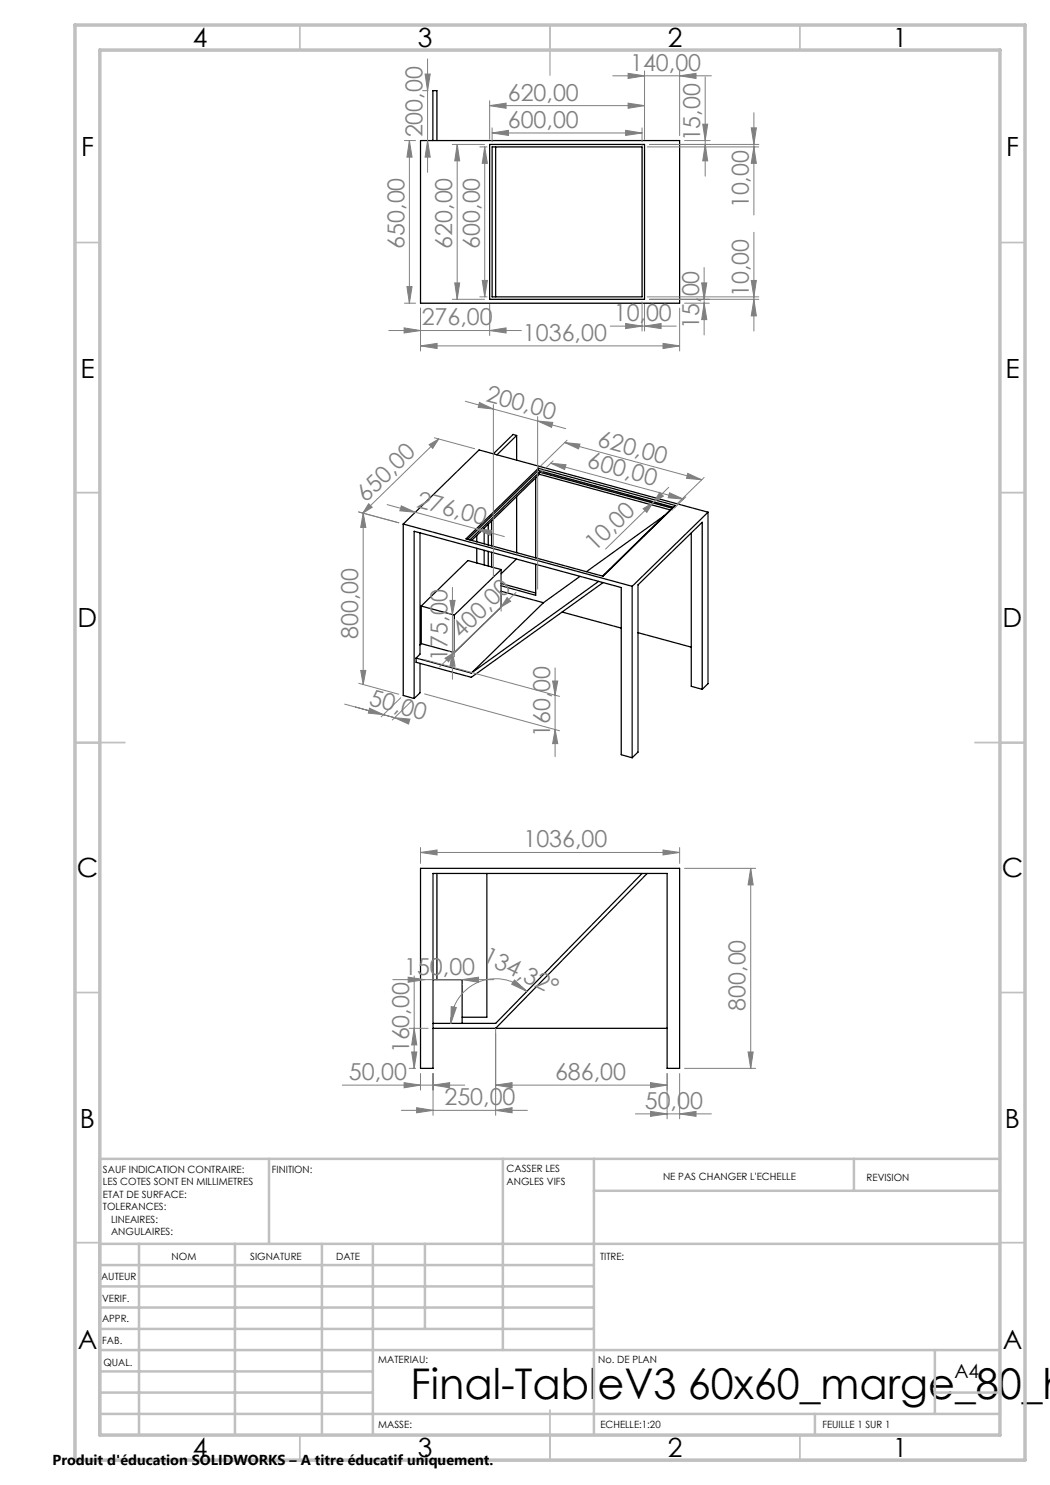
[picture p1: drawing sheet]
<svg xmlns="http://www.w3.org/2000/svg" width="210mm" height="297mm" viewBox="0 0 210 297" stroke-linecap="round" stroke-linejoin="round" font-family="sans-serif">
<g fill="none" stroke="#000" stroke-width=".25">
<path d="M84.1 28.1h51.8v32.5h-51.8zM86.6 28.1v-10h.8v10M97.9 28.9h31v31h-31zM98.4 29.4h30v30h-30zM99.1 29.4v30M103.3 87.1l-3.9 3.9M103.3 87.1v4.9M103.3 99.3v11.3M103.3 87.1l-.7-.2-3.9 3.9M107.1 95.6v16M107.7 94.1l27 7.4M107.7 94.1l-14.2 13.8"/>
<path d="M107.7 93.7v.4M107.9 94.4l26.5 7.2-13.9 13.6M107.9 94.4l-13.9 13.6M107.9 94.4v.5M107.9 94.9l-13.6 13.2M107.9 94.9l26.2 7.1M80.6 104.8l45.8 12.5M80.6 104.8v34.3l2.2 .6M84 106.6v24.2l-.8 .8M93.2 107.8l14.5-14.1 27.4 7.4-14.5 14.1zM95.4 107.1v1.3M95.4 109.7v2.9"/>
<path d="M96.8 105.6v3.2M96.8 110.1v2.9M97.6 104.8v4.2M97.6 110.3v2.9M98.3 104.2v5M98.3 110.5v2.9M100.2 113.9l-6.6-1.8-9.4 9.1M100.2 118.2l8.5 2.3M100.2 113.9v7.5l-9.3 9.1M100.2 113.9l-9.3 9.1M100.2 116.7l6.9 1.9M103.3 111.8l-3.1 3"/>
<path d="M107.1 112.9v6.2l-6.9-1.9M116 115.3l-7.3 5.2M119.7 116.3l-25.4 18.3M120.6 116.5l-26.3 19-11.1-3v-.9M126.4 117.3v34.2M132.9 103.1l-15.6 11.2M138.3 106.6v30.7l2.1 .6M141.6 102.4l-15.2 14.9M141.6 102.4v34.3l-1.2 1.2M141.6 102.4l-45.8-12.4-15.2 14.8M82.8 139.7v-33.4l41.4 11.2v33.5l2.2 .5M83.2 131.6l11.1 3"/>
<path d="M84 132.7v5.9l-1.2 1.1M84.2 128.7l-.2 .3M84.2 121.2v7.5M84.2 128.7l6.7 1.8M84.2 121.2l6.7 1.8M90.9 123v7.5M108.7 120.5l-14.4 14.1M112.4 122.4l11.8 3.2M127.6 126.5l10.7 2.9M140.4 137.9v-33.4l-12.8 12.5v33.4l-1.2 1.1M84.1 173.7h51.8v40h-2.5v-39h-46.8v39h-2.5zM87.4 174.7v21.2"/>
<path d="M97.4 174.7v28.7h-5M128.4 174.7l-29.3 30h-12.5M129.4 174.7l-30.3 31M86.6 195.9h5.8v8.8M86.6 205.7h46.8"/>
</g>
<g fill="none" stroke="#808080" stroke-width=".2">
<path d="M84.5 18.1h1.1M85 14.8h1l-.5 3.3zM85.5 11.8v22.7M122.6 15.2h19.7M125.6 14.7l3.3 .5-3.3 .5zM128.9 14.2v13.7M135.9 15.2l3.3-.5v1zM135.9 14.2v12.9M141 15.4v19.8M80.9 28.1h2.2M81.9 28.1l.5 3.3h-1zM81.9 28.1v32.5"/>
<path d="M85.5 28.1l.5 3.3h-1zM90.5 28.9h6.4M91.4 28.9l.5 3.3h-1zM91.4 28.9v31M96 29.4h1.4M96.9 29.4l.6 3.3h-1.1zM96.9 29.4v30M97.9 21.1l3.3-.5v1.1zM97.9 20.1v7.8M97.9 21.1h31M98.4 26.6l3.3-.5v1zM98.4 25.6v2.8"/>
<path d="M98.4 26.6h30M125.1 26.1l3.3 .5-3.3 .5zM125.6 20.6l3.3 .5-3.3 .6zM128.4 25.6v2.8M129.4 29.4h22.4M129.9 28.9h21.9M136.9 28.1h5.1M140.5 24.8h1l-.5 3.3zM141 28.9l.5 3.3h-1zM150.2 25.6h1.1l-.5 3.3zM150.8 29.4l.5 3.3h-1.1zM150.8 22.5v20.5"/>
<path d="M81.4 57.3h1l-.5 3.3zM90.5 59.9h6.4M90.9 56.6h1l-.5 3.3zM96 59.4h1.4M96.4 56.1h1.1l-.6 3.3zM129.4 59.4h22.4M129.9 59.9h21.9M140.3 56.6h1.1l-.6 3.3zM140.8 53.5v13.5M150.2 56.1h1.1l-.5 3.3zM150.8 59.9l.5 3.3h-1.1zM150.8 46.5v19.7"/>
<path d="M77.8 66.1h26.5M80.8 65.6l3.3 .5-3.3 .5zM80.9 60.6h2.2M84.1 69.2l3.3-.5v1zM84.1 61.6v8.6M84.1 69.2h51.8M97.9 66.1l3.3-.5v1zM97.9 60.9v6.2M122.1 65.2h13.2M125.1 64.7l3.3 .5-3.3 .5zM128.4 60.4v5.8M128.9 65.2l3.3-.5v1z"/>
<path d="M128.9 60.9v5.3M132.6 68.7l3.3 .5-3.3 .5zM135.9 61.6v8.6M136.9 60.6h5M140.8 60.6l.6 3.3h-1.1zM85.8 88.9l1.9-1.1-1.2 1.9zM86.9 87.6l8 2.1M87.7 87.8l-15.1 14.8M93.1 80.3l5.6 1.5M95.9 80.5l2.8 1.3-3.1-.3zM98.7 80.9v34.5M98.7 81.8l14.4 3.9"/>
<path d="M107.5 84.2l3.1 .3-.3 1zM107.5 83.3v34.5M110.1 92.6l3.1 .4-.3 .9zM110.1 92.6l26.6 7.2M110.6 92.2l-2.3 2.2M112.9 88.5l3.1 .3-.3 1zM112.9 88.5l27.4 7.5M113.4 88l-5.3 5.2M131.9 98.5l.8 .7-1.9 1.2zM133.7 97.5l-2.9 2.9M133.9 98.6l2.8 1.2-3.1-.2zM137.2 99.4l-2.3 2.2"/>
<path d="M137.5 94.7l2.8 1.3-3-.3zM140.8 95.5l-5.3 5.1M71.7 102.4l8.1 2.2-8-2.2M72.6 102.6l.6 2.9h-1.1zM72.6 102.6v34.3M73.7 100.7l.7 .8-1.8 1.1zM77.4 100.9l5.6 1.5M80.3 101.2l2.7 1.2-3-.2zM83 102.4l12.2 3.4M90.5 117.5v18.4M95.2 105.8l3.1 .3-.3 1zM95.2 105.8l5.7 1.5"/>
<path d="M100.2 114.8v7.4M101.4 119.5l.7 .8-1.9 1.1zM103.2 118.5l-15.3 14.9M128.6 101.7l1.9-1.1-1.1 1.9zM130.5 100.6l-9.4 9.2M130.8 100.4l-.3 .2M71.8 136.7l8 2.1M72.1 134.1h1.1l-.6 2.8zM80.2 139.6l-4 3.8M84.9 138.8l27 7.4M84.9 131.9l27 7.4M89 131.7l1.9-1.2-1.2 1.9z"/>
<path d="M89.6 122.7l.4 .1M89.6 130.2l.4 .1M90 120.1h1l-.5 2.8zM90.5 130.4l.5 2.8h-1zM90.9 123.9v7.5M110.5 136.2h1l-.5 2.8zM111 133.6v17.7M68.9 140.8l10 2.7M71.1 141.4l5.6 1.5M73.9 141.6l2.8 1.3-3-.3zM76.7 142.9l2.2 .6M78.9 143.5l3.1 .3-.3 1z"/>
<path d="M82.4 140.2l-3.9 3.8M111 145.9l.5 2.8h-1zM84.1 170.5l3.3-.5v1zM84.1 169.5v3.2M84.1 170.5h51.8M132.6 170l3.3 .5-3.3 .5zM135.9 169.5v3.2M136.9 173.7h14.2M150.1 173.7l.5 3.3h-1zM150.1 173.7v40M78.6 195.9h20.2M81.6 195.4l3.3 .5-3.3 .6z"/>
<path d="M82.8 195.2v18.5M92.4 195.9l3.3-.5v1.1zM92.4 196.9v.1M102.9 196l2.5 2.3-3.1-1.5zM105.4 198.3a8.9 8.9 0 0 0-9.7-1.9 8.9 8.9 0 0 0-5.5 8.3M68.5 217h24.5M80.8 216.5l3.3 .5-3.3 .6zM81.8 213.7h1.3M81.8 205.7h3.8M82.3 210.4h1.1l-.6 3.3zM82.8 205.7l.6 3.3h-1.1zM84.1 214.7v3.3"/>
<path d="M86.6 217l3.3-.5v1.1zM86.6 214.7v8.4M90.2 201.3l1.1 .2-1.1 3.2zM99.1 217l3.3-.5v1.1zM99.1 217h34.3M99.1 205.7v17.4M130.1 216.5l3.3 .5-3.3 .6zM133.4 214.7v9.1M135.9 214.7v9.1M136.9 213.7h14.2M149.6 210.4h1l-.5 3.3zM80.3 222.1h25.2"/>
<path d="M83.3 221.5l3.3 .6-3.3 .5zM99.1 222.1l3.3-.6v1.1zM127.1 222.8h15.2M130.1 222.3l3.3 .5-3.3 .5zM135.9 222.8l3.3-.5v1z"/>
</g>
<path d="M128.4 29.4v-.5M134.4 102.1l.2-.2" fill="none" stroke="#808080" stroke-width=".2" stroke-dasharray="30.5 1.3 1.3 1.3" stroke-linecap="butt"/>
<g fill="none" stroke="#c0c0c0" stroke-width=".35">
<path d="M60 5v5M110 5v10M160 5v5M15 48.5h5M200 48.5h5M15 98.5h5M200 98.5h5M15 148.5h10M195 148.5h10M15 198.5h5M200 198.5h5M15 248.5h5"/>
<path d="M200 248.5h5M60 287v5M110 282v10M160 287v5"/>
</g>
<g fill="none" stroke="#c0c0c0" stroke-width=".5">
<path d="M53.8 231.8v17M100.6 231.8v38.2M118.8 231.8v55.2M118.8 238.2h81.2M170.8 231.8v6.4M200 231.8h-180v55.2M20 248.8h180M20 257.3h98.8M20 253h98.8M27.8 248.8v38.2M47 248.8v38.2M64.4 248.8v38.2"/>
<path d="M74.6 248.8v38.2M85 248.8v17M20 265.8h98.8M20 261.5h98.8M20 278.5h54.6M20 274.3h54.6M20 270h180M187 278.5h13M187 270v12.8M20 282.8h180M163 282.8v4.2"/>
</g>
<path d="M15 5h190v287h-190zM20 10h180v277h-180z" fill="none" stroke="#c0c0c0" stroke-width=".7"/>
<g fill="#808080">
<path d="M78.9 143.5l3.1 .3-.3 1zM73.9 141.6l2.8 1.3-3-.3zM137.5 94.7l2.8 1.3-3-.3zM112.9 88.5l3.1 .3-.3 1zM133.9 98.6l2.8 1.2-3.1-.2zM110.1 92.6l3.1 .4-.3 .9zM95.2 105.8l3.1 .3-.3 1zM80.3 101.2l2.7 1.2-3-.2z"/>
<path d="M125.6 20.6l3.3 .5-3.3 .6zM97.9 21.1l3.3-.5v1.1zM97.9 66.1l3.3-.5v1zM80.8 65.6l3.3 .5-3.3 .5z"/>
<path d="M98.4 26.6l3.3-.5v1zM125.1 26.1l3.3 .5-3.3 .5zM84.1 69.2l3.3-.5v1zM132.6 68.7l3.3 .5-3.3 .5zM125.6 14.7l3.3 .5-3.3 .5zM135.9 15.2l3.3-.5v1z"/>
<path d="M125.1 64.7l3.3 .5-3.3 .5zM128.9 65.2l3.3-.5v1z"/>
<path d="M128.6 101.7l1.9-1.1-1.1 1.9zM131.9 98.5l.8 .7-1.9 1.2z"/>
<path d="M89 131.7l1.9-1.2-1.2 1.9zM101.4 119.5l.7 .8-1.9 1.1z"/>
<path d="M85.8 88.9l1.9-1.1-1.2 1.9zM73.7 100.7l.7 .8-1.8 1.1z"/>
<path d="M111 145.9l.5 2.8h-1zM110.5 136.2h1l-.5 2.8zM141 28.9l.5 3.3h-1zM140.5 24.8h1l-.5 3.3zM150.8 29.4l.5 3.3h-1.1zM150.2 25.6h1.1l-.5 3.3z"/>
<path d="M72.6 102.6l.6 2.9h-1.1zM72.1 134.1h1.1l-.6 2.8zM90 120.1h1l-.5 2.8zM90.5 130.4l.5 2.8h-1zM96.9 29.4l.6 3.3h-1.1zM96.4 56.1h1.1l-.6 3.3zM91.4 28.9l.5 3.3h-1zM90.9 56.6h1l-.5 3.3zM140.3 56.6h1.1l-.6 3.3zM140.8 60.6l.6 3.3h-1.1zM81.9 28.1l.5 3.3h-1zM81.4 57.3h1l-.5 3.3zM85 14.8h1l-.5 3.3zM85.5 28.1l.5 3.3h-1zM150.2 56.1h1.1l-.5 3.3zM150.8 59.9l.5 3.3h-1.1z"/>
<path d="M95.9 80.5l2.8 1.3-3.1-.3zM107.5 84.2l3.1 .3-.3 1z"/>
<path d="M102.9 196l2.5 2.3-3.1-1.5zM90.2 201.3l1.1 .2-1.1 3.2z"/>
<path d="M86.6 217l3.3-.5v1.1zM80.8 216.5l3.3 .5-3.3 .6zM99.1 222.1l3.3-.6v1.1zM83.3 221.5l3.3 .6-3.3 .5zM135.9 222.8l3.3-.5v1zM130.1 222.3l3.3 .5-3.3 .5z"/>
<path d="M84.1 170.5l3.3-.5v1zM132.6 170l3.3 .5-3.3 .5zM99.1 217l3.3-.5v1.1zM130.1 216.5l3.3 .5-3.3 .6zM81.6 195.4l3.3 .5-3.3 .6zM92.4 195.9l3.3-.5v1.1z"/>
<path d="M82.3 210.4h1.1l-.6 3.3zM82.8 205.7l.6 3.3h-1.1z"/>
<path d="M150.1 173.7l.5 3.3h-1zM149.6 210.4h1l-.5 3.3z"/>
</g>
<text font-size="8.5" x="82.1" y="279.7">Final-TableV3 60x60_marge_80_h</text>
<g font-size="5.3">
<text x="38.5" y="9.5">4</text>
<text x="83.5" y="9.5">3</text>
<text x="133.5" y="9.5">2</text>
<text x="178.5" y="9.5">1</text>
<text x="16.2" y="31.2">F</text>
<text x="201.2" y="31.2">F</text>
<text x="16.1" y="75.5">E</text>
<text x="201.1" y="75.5">E</text>
<text x="15.5" y="125.5">D</text>
<text x="200.5" y="125.5">D</text>
<text x="15.4" y="175.5">C</text>
<text x="200.4" y="175.5">C</text>
<text x="16" y="225.5">B</text>
<text x="201" y="225.5">B</text>
<text x="15.5" y="269.7">A</text>
<text x="200.5" y="269.7">A</text>
<text x="38.5" y="291.5">4</text>
<text x="83.5" y="291.5">3</text>
<text x="133.5" y="291.5">2</text>
<text x="178.5" y="291.5">1</text>
</g>
<g font-size="4.7" fill="#808080">
<text x="126" y="14.1">140,00</text>
<text x="101.6" y="20.1">620,00</text>
<text x="84.5" y="27.5" transform="rotate(-90 84.5 27.5)">200,00</text>
<text x="101.6" y="25.5">600,00</text>
<text x="140" y="28.3" transform="rotate(-90 140 28.3)">15,00</text>
<text x="149.8" y="41.7" transform="rotate(-90 149.8 41.7)">10,00</text>
<text x="80.9" y="49.7" transform="rotate(-90 80.9 49.7)">650,00</text>
<text x="90.4" y="49.7" transform="rotate(-90 90.4 49.7)">620,00</text>
<text x="96" y="49.7" transform="rotate(-90 96 49.7)">600,00</text>
<text x="149.8" y="59.4" transform="rotate(-90 149.8 59.4)">10,00</text>
<text x="84.3" y="65.1">276,00</text>
<text x="122.7" y="64.2">10,00</text>
<text x="139.8" y="65.8" transform="rotate(-90 139.8 65.8)">15,00</text>
<text x="104.6" y="68.2">1036,00</text>
<text x="97" y="80.3" transform="rotate(15 97 80.3)">200,00</text>
<text x="119.3" y="89.2" transform="rotate(15 119.3 89.2)">620,00</text>
<text x="117.3" y="93.5" transform="rotate(15 117.3 93.5)">600,00</text>
<text x="73.2" y="100.6" transform="rotate(-44 73.2 100.6)">650,00</text>
<text x="83.2" y="101.4" transform="rotate(15 83.2 101.4)">276,00</text>
<text x="119" y="110.5" transform="rotate(-44 119 110.5)">10,00</text>
<text x="71.6" y="127.9" transform="rotate(-90 71.6 127.9)">800,00</text>
<text x="92.2" y="127.8" transform="rotate(-44 92.2 127.8)">400,00</text>
<text x="89.5" y="132.1" transform="rotate(-90 89.5 132.1)">175,00</text>
<text x="73.6" y="141" transform="rotate(15 73.6 141)">50,00</text>
<text x="110" y="147.4" transform="rotate(-90 110 147.4)">160,00</text>
<text x="104.7" y="169.5">1036,00</text>
<text x="80.8" y="194.9">150,00</text>
<text x="96.2" y="192.2" transform="rotate(26 96.2 192.2)">134,32°</text>
<text x="149.1" y="202.1" transform="rotate(-90 149.1 202.1)">800,00</text>
<text x="69.8" y="216">50,00</text>
<text x="81.8" y="210.7" transform="rotate(-90 81.8 210.7)">160,00</text>
<text x="111" y="216">686,00</text>
<text x="88.9" y="221">250,00</text>
<text x="129" y="221.7">50,00</text>
</g>
<text font-size="3.9" x="190.9" y="275.5">A4</text>
<text font-size="2.9" x="10.5" y="292.9">Produit d'éducation SOLIDWORKS – A titre éducatif uniquement.</text>
<g font-size="2">
<text x="20.6" y="234.6">SAUF INDICATION CONTRAIRE:</text>
<text x="20.6" y="237.1">LES COTES SONT EN MILLIMETRES</text>
<text x="20.6" y="239.6">ETAT DE SURFACE:</text>
<text x="54.4" y="234.6">FINITION:</text>
<text x="101.3" y="234.5">CASSER LES</text>
<text x="101.3" y="237">ANGLES VIFS</text>
<text x="132.6" y="236">NE PAS CHANGER L'ECHELLE</text>
<text x="173.3" y="236.2">REVISION</text>
<text x="20.6" y="242.1">TOLERANCES:</text>
<text x="22.2" y="244.6">LINEAIRES:</text>
<text x="22.2" y="247.1">ANGULAIRES:</text>
<text x="34.3" y="252">NOM</text>
<text x="50" y="251.9">SIGNATURE</text>
<text x="67.2" y="251.9">DATE</text>
<text x="120" y="251.9">TITRE:</text>
<text x="20.2" y="256.1">AUTEUR</text>
<text x="20.4" y="260.3">VERIF.</text>
<text x="20.4" y="264.4">APPR.</text>
<text x="20.5" y="268.8">FAB.</text>
<text x="20.7" y="273.1">QUAL.</text>
<text x="75.6" y="272.5">MATERIAU:</text>
<text x="119.6" y="272.5">No. DE PLAN</text>
<text x="75.6" y="285.5">MASSE:</text>
<text x="120.1" y="285.6">ECHELLE:1:20</text>
<text x="164.5" y="285.6">FEUILLE 1 SUR 1</text>
</g>
</svg>
